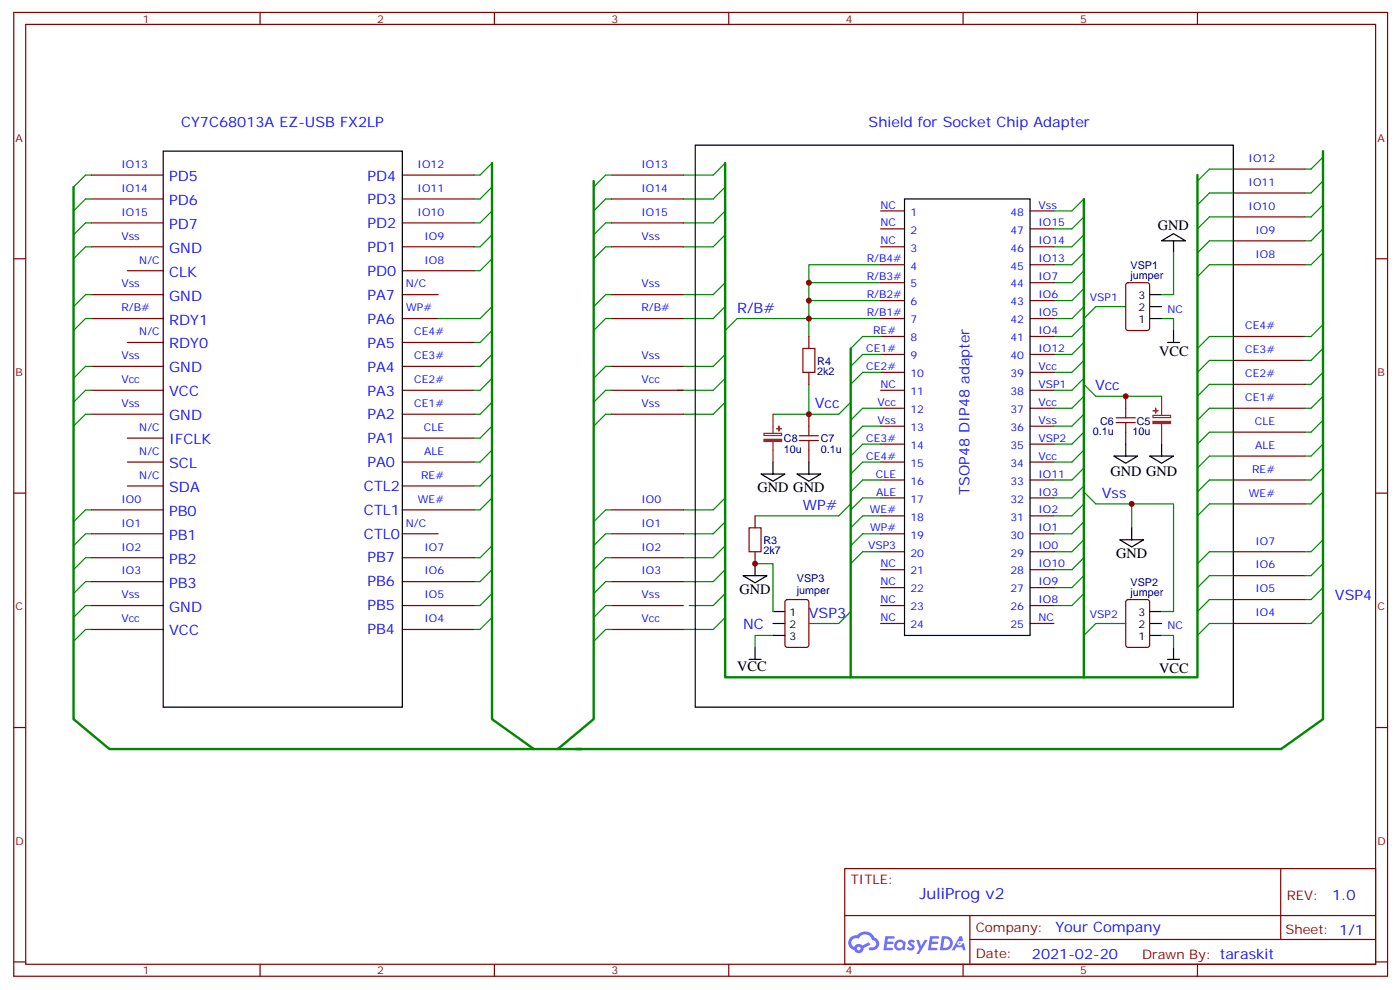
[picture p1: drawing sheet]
<svg xmlns="http://www.w3.org/2000/svg" width="413mm" height="292mm" viewBox="0 0 413 292" stroke-linecap="round" stroke-linejoin="round" font-family="sans-serif">
<g fill="none" stroke="#870000" stroke-width=".35">
<path d="M4.1 3.7h405.3v284.3h-405.3zM7.6 7.2h398.3v277.3h-398.3zM76.7 3.7v3.5M145.9 3.7v3.5M215 3.7v3.5M284.2 3.7v3.5M353.3 3.7v3.5M4.1 76.3h3.5M405.9 76.3h3.5M4.1 145.5h3.5M405.9 145.5h3.5M4.1 214.6h3.5"/>
<path d="M405.9 214.6h3.5M249.2 256.3h156.7v28.2h-156.7zM377.9 256.3v20.9M249.3 270.1h156.4M286.1 277.2h119.6M286.1 270.1v14.1M4.1 283.8h3.5M76.7 284.5v3.5M145.9 284.5v3.5M215 284.5v3.5M284.2 284.5v3.5M353.3 284.5v3.5"/>
<path d="M405.9 283.8h3.5"/>
</g>
<g fill="#5487ff">
<path d="M268.2 277.4a1.22 1.22 0 0 1 1.7 .3l-.3 .6a.47 .47 0 0 0-.4-.4 .47 .47 0 0 0-.5 .2l.2 .2a1.14 1.14 0 0 1 .7 1.7 1.14 1.14 0 0 1-1.9 0l-.2-.2 .5-.5 .7 .4a.29 .29 0 0 0 .4-.2 .29 .29 0 0 0-.3-.4 1.04 1.04 0 0 1-.6-1.7z"/>
<path d="M261.2 276.2h2.4l.3 .2-.1 .5h-1.8l-.2 .9h1.6l.3 .3-.4 .4h-1.6l-.1 1.1 1.7 .1 .2 .3-.2 .3h-2.7z"/>
<path d="M274.4 276.2h2.3l.4 .2-.2 .5h-1.8l-.1 .9h1.5l.3 .3-.4 .4h-1.5l-.2 1.1 1.7 .1 .2 .3-.2 .3h-2.6z"/>
<path d="M283.1 276.2h.7l.3 1.2-.6 .4a.69 .69 0 0 0-1 .2 .69 .69 0 0 0 .5 1 .69 .69 0 0 0 .8-.6l.5-.3 .6 2.2h-.8l-.2-.9h-1.7l-.5 .9h-.9z"/>
<path d="M270.3 277.3h.8l.6 1.8 1.1-1.8h.9l-2.5 4.2h-.9l1-1.6z"/>
<path d="M277.9 276.2l-.6 4.1h1.4a2.11 2.11 0 0 0 2.4-2.1 2.11 2.11 0 0 0-2.5-2zM278.6 276.9a1.39 1.39 0 0 1 1.7 1.4 1.39 1.39 0 0 1-1.8 1.3h-.3z"/>
<path d="M264.2 277.8a1.54 1.54 0 0 0-.1 2.2 1.54 1.54 0 0 0 2.2 .1l.6 .2 .3-2.3-.2-.2h-.4a1.49 1.49 0 0 0-2.4 0zM264.5 278.8a.95 .95 0 0 1 1.9 0 .95 .95 0 0 1-1.9 0z"/>
<path d="M250.9 276.6a2.18 2.18 0 0 0 1.1 3.7 1.44 1.44 0 0 0 1.6 .9 1.44 1.44 0 0 0 1.2-1.5l2-1-.4-.7-2 .9a1.47 1.47 0 0 0-2.4 .5 1.39 1.39 0 0 1-.6-2 1.39 1.39 0 0 1 2-.4 2.12 2.12 0 0 1 2.1-1.3 2.12 2.12 0 0 1 1.9 1.7 1.14 1.14 0 0 1 1.1 1.4 1.14 1.14 0 0 1-1.7 .7 .43 .43 0 0 0-.5 .4 .43 .43 0 0 0 .4 .4 1.98 1.98 0 0 0 2.6-1.2 1.98 1.98 0 0 0-1.3-2.5 3.1 3.1 0 0 0-5.2-.7l-.9 .1zM252.8 279.9a.55 .55 0 0 1 1.1 0 .55 .55 0 0 1-1.1 0z"/>
<circle cx="283.2" cy="278.3" r=".26"/>
</g>
<path d="M21.7 55.2v157l10.6 8.8h139.3M145.2 48.1v164.1l12.3 8.8M175.2 53.4v158.8l-10.6 8.8M214 48.1v151.7h139.3v-148.2M319.8 58.7v141.1M390.3 44.6v167.6l-12.3 8.8h-208.1M251 102.8v97" fill="none" stroke="#008700" stroke-width=".71"/>
<g fill="none" stroke="#008700" stroke-width=".35">
<path d="M27 58.7h-1.8l-3.5 3.5M27 51.6h-1.8l-3.5 3.6M145.2 55.2l-3.6 3.5h-1.7M145.2 48.1l-3.6 3.5h-1.7M180.4 58.7h-1.7l-3.5 3.5M180.4 51.6h-1.7l-3.5 3.6M214 55.2l-3.6 3.5h-8.8M214 48.1l-3.6 3.5h-8.8M319.8 58.7l-3.5 3.5h-5.3M363.9 56.9h-7.1l-3.5 3.6M363.9 49.9h-7.1l-3.5 3.5M390.3 53.4l-3.5 3.5h-1.7"/>
<path d="M390.3 46.4l-3.5 3.5h-1.7M27 72.8h-1.8l-3.5 3.5M27 65.8h-1.8l-3.5 3.5M145.2 69.3l-3.6 3.5h-1.7M145.2 62.2l-3.6 3.6h-1.7M145.2 76.3l-3.6 3.6h-1.7M180.4 72.8h-1.7l-3.5 3.5M180.4 65.8h-1.7l-3.5 3.5M214 69.3l-3.6 3.5h-8.8M214 62.2l-3.6 3.6h-8.8M259.8 78.1h-21.1v21.2M319.8 69.3l-3.5 3.5h-5.3"/>
<path d="M319.8 74.6l-3.5 3.5h-5.3M319.8 79.9l-3.5 3.5h-5.3M319.8 64l-3.5 3.5h-5.3M346.3 74.6v12.3h-3.6M363.9 78.1h-7.1l-3.5 3.5M363.9 71h-7.1l-3.5 3.6M363.9 64h-7.1l-3.5 3.5M390.3 74.6l-3.5 3.5h-1.7M390.3 67.5l-3.5 3.5h-1.7M390.3 60.5l-3.5 3.5h-1.7M27 94h-1.8l-3.5 3.5M27 86.9h-1.8l-3.5 3.6"/>
<path d="M145.2 90.5l-3.6 3.5h-12.3M145.2 97.5l-3.6 3.5h-1.7M180.4 94h-1.7l-3.5 3.5M180.4 86.9h-1.7l-3.5 3.6M214 90.5l-3.6 3.5h-8.8M214 83.4l-3.6 3.5h-8.8M238.7 88.7h21.1M238.7 83.4h21.1M259.8 94h-42.3l-3.5 3.5M259.8 99.3h-5.3l-3.5 3.5M319.8 90.5l-3.5 3.5h-5.3M319.8 95.7l-3.5 3.6h-5.3"/>
<path d="M319.8 85.2l-3.5 3.5h-5.3M332.1 90.5h-8.8l-3.5 3.5M342.7 94h3.6v3.5M363.9 99.3h-7.1l-3.5 3.5M390.3 95.7l-3.5 3.6h-1.7M27 108.1h-1.8l-3.5 3.5M27 115.1h-1.8l-3.5 3.6M145.2 118.7l-3.6 3.5h-1.7M145.2 104.6l-3.6 3.5h-1.7M145.2 111.6l-3.6 3.5h-1.7M180.4 108.1h-1.7l-3.5 3.5M180.4 115.1h-1.7l-3.5 3.6"/>
<path d="M214 111.6l-3.6 3.5h-10.6M214 118.7l-3.6 3.5h-8.8M214 104.6l-3.6 3.5h-8.8M238.7 113.4v8.8M251 118.7l-3.5 3.5h-19.4M259.8 109.9h-5.3l-3.5 3.5M259.8 104.6h-5.3l-3.5 3.5M319.8 113.4l3.5 3.5h19.4M319.8 116.9l-3.5 3.5h-5.3M319.8 101l-3.5 3.6h-5.3M319.8 106.3l-3.5 3.6h-5.3M319.8 111.6l-3.5 3.5h-5.3"/>
<path d="M363.9 113.4h-7.1l-3.5 3.5M363.9 106.3h-7.1l-3.5 3.6M390.3 116.9l-3.5 3.5h-1.7M390.3 109.9l-3.5 3.5h-1.7M390.3 102.8l-3.5 3.5h-1.7M27 122.2h-1.8l-3.5 3.5M145.2 132.8l-3.6 3.5h-1.7M145.2 139.8l-3.6 3.6h-1.7M145.2 125.7l-3.6 3.6h-1.7M180.4 122.2h-1.7l-3.5 3.5M259.8 120.4h-5.3l-3.5 3.6M259.8 136.3h-5.3l-3.5 3.5"/>
<path d="M259.8 125.7h-5.3l-3.5 3.6M259.8 131h-5.3l-3.5 3.5M319.8 138.1l-3.5 3.5h-5.3M319.8 132.8l-3.5 3.5h-5.3M319.8 122.2l-3.5 3.5h-5.3M319.8 127.5l-3.5 3.5h-5.3M363.9 134.5h-7.1l-3.5 3.6M363.9 127.5h-7.1l-3.5 3.5M363.9 120.4h-7.1l-3.5 3.6M390.3 138.1l-3.5 3.5h-1.7M390.3 131l-3.5 3.5h-1.7M390.3 124l-3.5 3.5h-1.7"/>
<path d="M27 157.5h-1.8l-3.5 3.5M27 150.4h-1.8l-3.5 3.6M145.2 146.9l-3.6 3.5h-1.7M180.4 157.5h-1.7l-3.5 3.5M180.4 150.4h-1.7l-3.5 3.6M214 154l-3.6 3.5h-8.8M214 146.9l-3.6 3.5h-8.8M251 148.7l-3.5 3.5h-24.7M259.8 157.5h-5.3l-3.5 3.5M259.8 141.6h-5.3l-3.5 3.5M259.8 152.2h-5.3l-3.5 3.5M259.8 146.9h-5.3l-3.5 3.5"/>
<path d="M319.8 145.1l3.5 3.6h10.6v7M319.8 152.2v1.8l-3.5 3.5h-5.3M319.8 159.2l-3.5 3.6h-5.3M319.8 143.4l-3.5 3.5h-5.3M319.8 148.7l-3.5 3.5h-5.3M333.9 148.7h12.4v31.7h-3.6M363.9 148.7h-7.1l-3.5 3.5M363.9 141.6h-7.1l-3.5 3.5M390.3 159.2l-3.5 3.6h-1.7M390.3 145.1l-3.5 3.6h-1.7M27 178.6h-1.8l-3.5 3.6M27 171.6h-1.8l-3.5 3.5"/>
<path d="M27 164.5h-1.8l-3.5 3.6M145.2 175.1l-3.6 3.5h-1.7M145.2 168.1l-3.6 3.5h-1.7M145.2 161l-3.6 3.5h-1.7M180.4 178.6h-1.7l-3.5 3.6M180.4 171.6h-1.7l-3.5 3.5M180.4 164.5h-1.7l-3.5 3.6M214 175.1l-3.6 3.5h-7M214 168.1l-3.6 3.5h-8.8M214 161l-3.6 3.5h-8.8M222.8 166.3h5.3v14.1M259.8 162.8h-5.3l-3.5 3.5"/>
<path d="M319.8 175.1l-3.5 3.5h-5.3M319.8 164.5l-3.5 3.6h-5.3M319.8 169.8l-3.5 3.6h-5.3M363.9 176.9h-7.1l-3.5 3.5M363.9 169.8h-7.1l-3.5 3.6M363.9 162.8h-7.1l-3.5 3.5M390.3 173.4l-3.5 3.5h-1.7M390.3 166.3l-3.5 3.5h-1.7M27 185.7h-1.8l-3.5 3.5M145.2 182.2l-3.6 3.5h-1.7M180.4 185.7h-1.7l-3.5 3.5M214 182.2l-3.6 3.5h-8.8"/>
<path d="M228.1 187.5h-5.3v3.5M251 180.4l-3.5 3.5h-8.8M332.1 183.9h-8.8l-3.5 3.6M342.7 187.5h3.6v3.5M363.9 183.9h-7.1l-3.5 3.6M390.3 180.4l-3.5 3.5h-1.7"/>
</g>
<g fill="none" stroke="#000" stroke-width=".35">
<path d="M48.2 44.6h70.5v164h-70.5zM205.1 42.8h158.8v165.8h-158.8zM266.9 58.7h37v128.8h-37zM342.7 71l3.6-2.1 3.5 2.1zM346.3 71v3.6M339.2 90.5h3.5M339.2 94h3.5M339.2 86.9h3.5M346.3 97.5v3.5M344.5 101h3.5M224.5 139.8h7.1l-3.5 2.2zM228.1 136.3v3.5"/>
<path d="M235.1 139.8h7.1l-3.5 2.2zM238.7 136.3v3.5M328.6 134.5h7.1l-3.6 2.2zM332.1 131v3.5M339.2 134.5h7.1l-3.6 2.2zM342.7 131v3.5M330.4 159.2h7l-3.5 2.2zM333.9 155.7v3.5M219.3 169.8h7l-3.5 2.1zM222.8 166.3v3.5M221 194.5h3.5M222.8 191v3.5"/>
<path d="M228.1 183.9h3.5M228.1 180.4h3.5M228.1 187.5h3.5M339.2 183.9h3.5M339.2 180.4h3.5M339.2 187.5h3.5M344.5 194.5h3.5M346.3 191v3.5"/>
</g>
<path d="M236.9 102.8h3.5v7.1h-3.5zM235.8 130h5.7M235.8 128.6h5.7M238.7 125.7v2.9M238.7 130v2.8M329.3 124.7h5.7M329.3 123.3h5.7M332.1 120.4v2.9M332.1 124.7v2.8M221 155.7h3.5v7.1h-3.5z" fill="none" stroke="#a10000" stroke-width=".35"/>
<g fill="none" stroke="#870000" stroke-width=".35">
<path d="M27 51.6h21.2M27 58.7h21.2M118.7 51.6h21.2M118.7 58.7h21.2M180.4 51.6h21.2M180.4 58.7h21.2M363.9 49.9h21.2M363.9 56.9h21.2M27 72.8h21.2M27 65.8h21.2M37.6 79.9h10.6M118.7 72.8h21.2"/>
<path d="M118.7 79.9h21.2M118.7 65.8h21.2M180.4 72.8h21.2M180.4 65.8h21.2M259.8 78.1h7.1M259.8 72.8h7.1M259.8 67.5h7.1M259.8 62.2h7.1M303.9 78.1h7.1M303.9 72.8h7.1M303.9 67.5h7.1M303.9 62.2h7.1"/>
<path d="M363.9 78.1h21.2M363.9 64h21.2M363.9 71h21.2M27 94h21.2M27 86.9h21.2M118.7 94h10.6M118.7 86.9h10.6M180.4 94h21.2M180.4 86.9h21.2M238.7 99.3v3.5M259.8 99.3h7.1M259.8 94h7.1"/>
<path d="M259.8 88.7h7.1M259.8 83.4h7.1M303.9 99.3h7.1M303.9 94h7.1M303.9 88.7h7.1M303.9 83.4h7.1M332.4 83.6l.4-.2h5.7l.6 .4 .1 13-.5 .7h-5.9l-.6-.5-.1-12.9zM363.9 99.3h21.2M27 115.1h21.2M27 108.1h21.2M37.6 101h10.6M118.7 115.1h21.2"/>
<path d="M118.7 108.1h21.2M118.7 101h21.2M180.4 115.1h21.2M180.4 108.1h21.2M238.7 109.9v3.5M259.8 115.1h7.1M259.8 109.9h7.1M259.8 104.6h7.1M303.9 115.1h7.1M303.9 109.9h7.1M303.9 104.6h7.1M332.1 116.9v3.5"/>
<path d="M363.9 106.3h21.2M363.9 113.4h21.2M27 122.2h21.2M37.6 136.3h10.6M37.6 129.3h10.6M118.7 136.3h21.2M118.7 122.2h21.2M118.7 129.3h21.2M180.4 122.2h21.2M238.7 122.2v3.5M238.7 132.8v3.5M259.8 136.3h7.1"/>
<path d="M259.8 131h7.1M259.8 125.7h7.1M259.8 120.4h7.1M303.9 136.3h7.1M303.9 131h7.1M303.9 125.7h7.1M303.9 120.4h7.1M332.1 127.5v3.5M363.9 120.4h21.2M363.9 127.5h21.2M363.9 134.5h21.2M27 157.5h21.2"/>
<path d="M27 150.4h21.2M37.6 143.4h10.6M118.7 157.5h10.6M118.7 150.4h21.2M118.7 143.4h21.2M180.4 157.5h21.2M180.4 150.4h21.2M222.8 152.2v3.5M259.8 157.5h7.1M259.8 152.2h7.1M259.8 146.9h7.1M259.8 141.6h7.1"/>
<path d="M303.9 157.5h7.1M303.9 152.2h7.1M303.9 146.9h7.1M303.9 141.6h7.1M363.9 141.6h21.2M363.9 148.7h21.2M27 178.6h21.2M27 171.6h21.2M27 164.5h21.2M118.7 178.6h21.2M118.7 171.6h21.2M118.7 164.5h21.2"/>
<path d="M180.4 178.6h21.2M180.4 171.6h21.2M180.4 164.5h21.2M222.8 162.8v3.5M231.8 177.1l.5-.2h5.6l.7 .4 .1 13-.5 .6-5.9 .1-.6-.5-.1-12.9zM259.8 178.6h7.1M259.8 173.4h7.1M259.8 168.1h7.1M259.8 162.8h7.1M303.9 178.6h7.1M303.9 173.4h7.1M303.9 168.1h7.1"/>
<path d="M303.9 162.8h7.1M332.4 177.1l.4-.2h5.7l.6 .4 .1 13-.5 .6-5.9 .1-.6-.5-.1-12.9zM363.9 162.8h21.2M363.9 169.8h21.2M363.9 176.9h21.2M27 185.7h21.2M118.7 185.7h21.2M180.4 185.7h21.2M259.8 183.9h7.1M303.9 183.9h7.1M363.9 183.9h21.2"/>
</g>
<path d="M342.7 116.9v5.7M225.4 127.8h5.2v.7h-5.2zM228.1 122.2v5.6M228.1 130.3v6M340.2 122.6h5.2v.6h-5.2zM342.7 125v6" fill="none" stroke="#8c2424" stroke-width=".35"/>
<g fill="#8c2424" stroke="#8c2424" stroke-width=".35">
<path d="M340.2 124.3h5.2v.7h-5.2z"/>
<path d="M340.3 121.1l1.4 .1z"/>
<path d="M341 120.4v1.4z"/>
<path d="M225.4 129.6h5.2v.6h-5.2z"/>
<path d="M229.1 126.4l1.4 .1z"/>
<path d="M229.8 125.7v1.4z"/>
</g>
<g fill="#c00">
<circle cx="238.7" cy="94" r=".88"/>
<circle cx="238.7" cy="88.7" r=".88"/>
<circle cx="238.7" cy="83.4" r=".88"/>
<circle cx="332.1" cy="116.9" r=".88"/>
<circle cx="238.7" cy="122.2" r=".88"/>
<circle cx="222.8" cy="166.3" r=".88"/>
<circle cx="333.9" cy="148.7" r=".88"/>
</g>
<text font-size="4.6" fill="#00f" x="271.3" y="265.3">JuliProg v2</text>
<g font-size="4.2" fill="#00f">
<text x="53.4" y="37.5">CY7C68013A EZ-USB FX2LP</text>
<text x="256.3" y="37.5">Shield for Socket Chip Adapter</text>
<text x="49.9" y="53.4">PD5</text>
<text x="108.4" y="53.3">PD4</text>
<text x="49.9" y="60.5">PD6</text>
<text x="108.4" y="60.3">PD3</text>
<text x="49.9" y="67.5">PD7</text>
<text x="108.4" y="67.4">PD2</text>
<text x="49.9" y="74.6">GND</text>
<text x="108.4" y="74.4">PD1</text>
<text x="49.9" y="81.6">CLK</text>
<text x="108.4" y="81.5">PD0</text>
<text x="49.9" y="88.7">GND</text>
<text x="108.4" y="88.5">PA7</text>
<text x="49.9" y="95.7">RDY1</text>
<text x="108.4" y="95.6">PA6</text>
<text x="217.5" y="92.2">R/B#</text>
<text x="49.9" y="102.8">RDY0</text>
<text x="108.4" y="102.7">PA5</text>
<text x="49.9" y="109.9">GND</text>
<text x="108.4" y="109.7">PA4</text>
<text x="49.9" y="116.9">VCC</text>
<text x="108.4" y="116.8">PA3</text>
<text x="323.1" y="115.1">Vcc</text>
<text x="49.9" y="124">GND</text>
<text x="108.4" y="123.6">PA2</text>
<text x="240.4" y="120.4">Vcc</text>
<text x="49.9" y="131">IFCLK</text>
<text x="108.4" y="130.6">PA1</text>
<text x="108.4" y="137.7">PA0</text>
<text x="49.9" y="138.1">SCL</text>
<text x="49.9" y="145.1">SDA</text>
<text x="107.4" y="144.9">CTL2</text>
<text x="286.1" y="146" transform="rotate(-90 286.1 146)">TSOP48 DIP48 adapter</text>
<text x="325.1" y="146.9">Vss</text>
<text x="49.9" y="152.2">PB0</text>
<text x="107.4" y="152">CTL1</text>
<text x="236.9" y="150.4">WP#</text>
<text x="49.9" y="159.2">PB1</text>
<text x="107.4" y="159">CTL0</text>
<text x="49.9" y="166.3">PB2</text>
<text x="108.4" y="165.9">PB7</text>
<text x="49.9" y="173.4">PB3</text>
<text x="108.4" y="173">PB6</text>
<text x="393.9" y="176.9">VSP4</text>
<text x="49.9" y="180.4">GND</text>
<text x="108.4" y="180">PB5</text>
<text x="219.3" y="185.7">NC</text>
<text x="238.7" y="182.2">VSP3</text>
<text x="49.9" y="187.5">VCC</text>
<text x="108.4" y="187.1">PB4</text>
<text x="393" y="265.5">1.0</text>
<text x="311.4" y="275.1">Your Company</text>
<text x="304.5" y="282.9">2021-02-20</text>
</g>
<g font-size="4.2">
<text x="341.6" y="67.9">GND</text>
<text x="342" y="105">VCC</text>
<text x="327.6" y="140.5">GND GND</text>
<text x="223.5" y="145.1">GND GND</text>
<text x="329.3" y="164.5">GND</text>
<text x="218.2" y="175.1">GND</text>
<text x="217.5" y="198">VCC</text>
<text x="342" y="198.5">VCC</text>
</g>
<g font-size="3.9" fill="#800">
<text x="251" y="260.8">TITLE:</text>
<text x="379.6" y="265.5">REV:</text>
<text x="287.9" y="275">Company:</text>
<text x="379.3" y="275.7">Sheet: 1/1</text>
<text x="287.9" y="282.7">Date:</text>
<text x="336.9" y="282.8">Drawn By: taraskit</text>
</g>
<g font-size="3.2" fill="#800">
<text x="42.2" y="6.7">1</text>
<text x="111.3" y="6.7">2</text>
<text x="180.4" y="6.7">3</text>
<text x="249.6" y="6.7">4</text>
<text x="318.7" y="6.7">5</text>
<text x="4.6" y="41.8">A</text>
<text x="406.4" y="41.8">A</text>
<text x="4.6" y="110.9">B</text>
<text x="406.4" y="110.9">B</text>
<text x="4.6" y="180.1">C</text>
<text x="406.4" y="180.1">C</text>
<text x="4.6" y="249.2">D</text>
<text x="406.4" y="249.2">D</text>
<text x="42.2" y="287.5">1</text>
<text x="111.3" y="287.5">2</text>
<text x="180.4" y="287.5">3</text>
<text x="249.6" y="287.5">4</text>
<text x="318.7" y="287.5">5</text>
</g>
<g font-size="3.2" fill="#00f">
<text x="368.4" y="47.8">IO12</text>
<text x="35.8" y="49.5">IO13</text>
<text x="123.2" y="49.5">IO12</text>
<text x="189.3" y="49.5">IO13</text>
<text x="35.8" y="56.6">IO14</text>
<text x="123.2" y="56.6">IO11</text>
<text x="189.3" y="56.6">IO14</text>
<text x="368.4" y="54.8">IO11</text>
<text x="35.8" y="63.6">IO15</text>
<text x="123.2" y="63.6">IO10</text>
<text x="189.3" y="63.6">IO15</text>
<text x="259.8" y="61.5">NC</text>
<text x="268.6" y="63.6">1</text>
<text x="298.1" y="63.6">48</text>
<text x="306.4" y="61.5">Vss</text>
<text x="368.4" y="61.9">IO10</text>
<text x="35.8" y="70.7">Vss</text>
<text x="125.2" y="70.7">IO9</text>
<text x="189.3" y="70.7">Vss</text>
<text x="259.8" y="66.8">NC</text>
<text x="268.6" y="68.9">2</text>
<text x="298.1" y="68.9">47</text>
<text x="306.4" y="66.8">IO15</text>
<text x="370.4" y="68.9">IO9</text>
<text x="41.1" y="77.8">N/C</text>
<text x="125.2" y="77.8">IO8</text>
<text x="255.7" y="77.4">R/B4#</text>
<text x="259.8" y="72.1">NC</text>
<text x="268.6" y="74.2">3</text>
<text x="298.1" y="74.2">46</text>
<text x="306.4" y="77.4">IO13</text>
<text x="306.4" y="72.1">IO14</text>
<text x="370.4" y="76">IO8</text>
<text x="255.7" y="82.7">R/B3#</text>
<text x="268.6" y="79.5">4</text>
<text x="298.1" y="79.5">45</text>
<text x="306.4" y="82.7">IO7</text>
<text x="35.8" y="84.8">Vss</text>
<text x="119.7" y="84.8">N/C</text>
<text x="189.3" y="84.8">Vss</text>
<text x="255.7" y="88">R/B2#</text>
<text x="268.6" y="84.8">5</text>
<text x="298.1" y="84.8">44</text>
<text x="306.4" y="88">IO6</text>
<text x="321.6" y="88.7">VSP1</text>
<text x="35.8" y="91.9">R/B#</text>
<text x="119.9" y="91.9">WP#</text>
<text x="189.3" y="91.9">R/B#</text>
<text x="255.7" y="93.3">R/B1#</text>
<text x="268.6" y="95.4">7</text>
<text x="268.6" y="90.1">6</text>
<text x="298.1" y="95.4">42</text>
<text x="298.1" y="90.1">43</text>
<text x="306.4" y="93.3">IO5</text>
<text x="344.5" y="92.2">NC</text>
<text x="41.1" y="98.9">N/C</text>
<text x="122.2" y="98.9">CE4#</text>
<text x="257.6" y="98.6">RE#</text>
<text x="268.6" y="100.7">8</text>
<text x="298.1" y="100.7">41</text>
<text x="306.4" y="98.6">IO4</text>
<text x="367.4" y="97.2">CE4#</text>
<text x="35.8" y="106">Vss</text>
<text x="122.2" y="106">CE3#</text>
<text x="189.3" y="106">Vss</text>
<text x="255.6" y="103.9">CE1#</text>
<text x="268.6" y="106">9</text>
<text x="298.1" y="106">40</text>
<text x="306.4" y="103.9">IO12</text>
<text x="367.4" y="104.2">CE3#</text>
<text x="35.8" y="113">Vcc</text>
<text x="122.2" y="113">CE2#</text>
<text x="189.3" y="113">Vcc</text>
<text x="255.6" y="109.1">CE2#</text>
<text x="268.6" y="111.3">10</text>
<text x="298.1" y="111.3">39</text>
<text x="306.4" y="109.1">Vcc</text>
<text x="367.4" y="111.3">CE2#</text>
<text x="258.9" y="119.7">Vcc</text>
<text x="259.8" y="114.4">NC</text>
<text x="268.6" y="116.6">11</text>
<text x="298.1" y="116.6">38</text>
<text x="306.4" y="119.7">Vcc</text>
<text x="306.4" y="114.4">VSP1</text>
<text x="367.4" y="118.3">CE1#</text>
<text x="35.8" y="120.1">Vss</text>
<text x="122.2" y="120.1">CE1#</text>
<text x="189.3" y="120.1">Vss</text>
<text x="258.9" y="125">Vss</text>
<text x="268.6" y="121.8">12</text>
<text x="298.1" y="121.8">37</text>
<text x="306.4" y="125">Vss</text>
<text x="370.3" y="125.4">CLE</text>
<text x="41.1" y="127.1">N/C</text>
<text x="125.1" y="127.1">CLE</text>
<text x="255.6" y="130.3">CE3#</text>
<text x="268.6" y="127.1">13</text>
<text x="298.1" y="127.1">36</text>
<text x="306.4" y="130.3">VSP2</text>
<text x="41.1" y="134.2">N/C</text>
<text x="125.1" y="134.2">ALE</text>
<text x="255.6" y="135.6">CE4#</text>
<text x="268.6" y="137.7">15</text>
<text x="268.6" y="132.4">14</text>
<text x="298.1" y="137.7">34</text>
<text x="298.1" y="132.4">35</text>
<text x="306.4" y="135.6">Vcc</text>
<text x="370.3" y="132.4">ALE</text>
<text x="41.1" y="141.3">N/C</text>
<text x="124.2" y="141.3">RE#</text>
<text x="258.4" y="140.9">CLE</text>
<text x="268.6" y="143">16</text>
<text x="298.1" y="143">33</text>
<text x="306.4" y="140.9">IO11</text>
<text x="369.4" y="139.5">RE#</text>
<text x="35.8" y="148.3">IO0</text>
<text x="123.3" y="148.3">WE#</text>
<text x="189.3" y="148.3">IO0</text>
<text x="258.5" y="146.2">ALE</text>
<text x="268.6" y="148.3">17</text>
<text x="298.1" y="148.3">32</text>
<text x="306.4" y="146.2">IO3</text>
<text x="368.5" y="146.5">WE#</text>
<text x="35.8" y="155.4">IO1</text>
<text x="119.7" y="155.4">N/C</text>
<text x="189.3" y="155.4">IO1</text>
<text x="256.7" y="151.5">WE#</text>
<text x="268.6" y="153.6">18</text>
<text x="298.1" y="153.6">31</text>
<text x="306.4" y="151.5">IO2</text>
<text x="256.8" y="156.8">WP#</text>
<text x="268.6" y="158.9">19</text>
<text x="298.1" y="158.9">30</text>
<text x="306.4" y="156.8">IO1</text>
<text x="370.4" y="160.7">IO7</text>
<text x="35.8" y="162.4">IO2</text>
<text x="125.2" y="162.4">IO7</text>
<text x="189.3" y="162.4">IO2</text>
<text x="256.1" y="162.1">VSP3</text>
<text x="259.8" y="167.4">NC</text>
<text x="268.6" y="164.2">20</text>
<text x="298.1" y="164.2">29</text>
<text x="306.4" y="167.4">IO10</text>
<text x="306.4" y="162.1">IO0</text>
<text x="370.4" y="167.7">IO6</text>
<text x="35.8" y="169.5">IO3</text>
<text x="125.2" y="169.5">IO6</text>
<text x="189.3" y="169.5">IO3</text>
<text x="259.8" y="172.6">NC</text>
<text x="268.6" y="169.5">21</text>
<text x="298.1" y="169.5">28</text>
<text x="306.4" y="172.6">IO9</text>
<text x="35.8" y="176.5">Vss</text>
<text x="125.2" y="176.5">IO5</text>
<text x="189.3" y="176.5">Vss</text>
<text x="259.8" y="177.9">NC</text>
<text x="268.6" y="174.8">22</text>
<text x="298.1" y="174.8">27</text>
<text x="306.4" y="177.9">IO8</text>
<text x="370.4" y="174.8">IO5</text>
<text x="35.8" y="183.6">Vcc</text>
<text x="125.2" y="183.6">IO4</text>
<text x="189.3" y="183.6">Vcc</text>
<text x="259.8" y="183.2">NC</text>
<text x="268.6" y="185.3">24</text>
<text x="268.6" y="180.1">23</text>
<text x="298.1" y="180.1">26</text>
<text x="298.1" y="185.3">25</text>
<text x="306.4" y="183.2">NC</text>
<text x="321.6" y="182.2">VSP2</text>
<text x="344.5" y="185.7">NC</text>
<text x="370.4" y="181.8">IO4</text>
</g>
<g font-size="3.2" fill="#000080">
<text x="333.6" y="82.3">jumper</text>
<text x="333.6" y="79.3">VSP1</text>
<text x="241.1" y="107.6">R4</text>
<text x="241.1" y="110.6">2k2</text>
<text x="324.6" y="125.2">C6</text>
<text x="335.4" y="125.2">C5</text>
<text x="231.3" y="130.5">C8</text>
<text x="242.2" y="130.5">C7</text>
<text x="322.4" y="128.3">0.1u</text>
<text x="334.2" y="128.3">10u</text>
<text x="231.3" y="133.6">10u</text>
<text x="242.2" y="133.6">0.1u</text>
<text x="225.2" y="160.5">R3</text>
<text x="225.2" y="163.5">2k7</text>
<text x="235.1" y="171.6">VSP3</text>
<text x="333.6" y="172.8">VSP2</text>
<text x="235.1" y="175.1">jumper</text>
<text x="333.6" y="175.8">jumper</text>
</g>
<g font-size="3.2">
<text x="335.9" y="88.3">3</text>
<text x="335.9" y="91.9">2</text>
<text x="335.9" y="95.4">1</text>
<text x="232.9" y="185.3">2</text>
<text x="232.9" y="181.8">1</text>
<text x="335.9" y="185.3">2</text>
<text x="335.9" y="181.8">3</text>
<text x="232.9" y="188.9">3</text>
<text x="335.9" y="188.9">1</text>
</g>
</svg>
